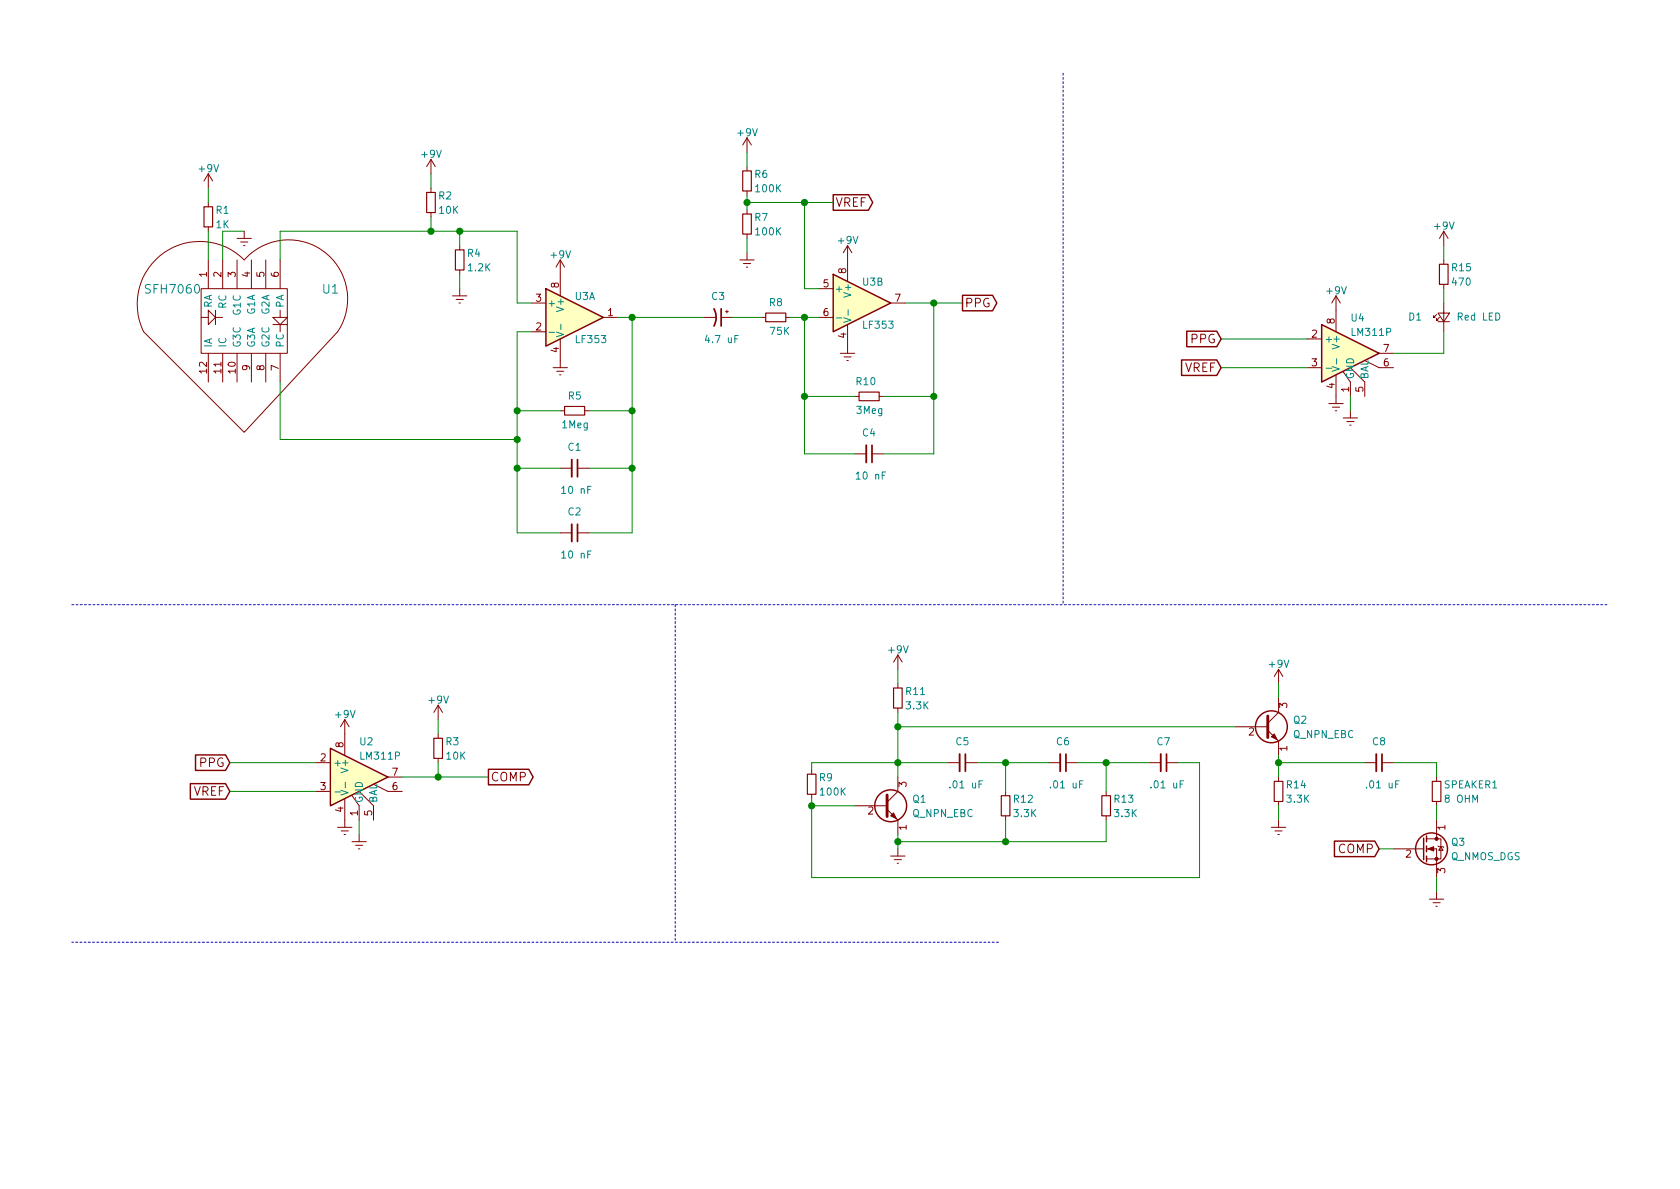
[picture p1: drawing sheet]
<svg xmlns="http://www.w3.org/2000/svg" width="297mm" height="210mm" viewBox="0 0 297 210" stroke-linecap="round" stroke-linejoin="round" font-family="sans-serif">
<g fill="#ffffc2" stroke="#ffffc2" stroke-width=".18">
<path d="M147.3 48.5l10.2 5.1-10.2 5.1z"/>
<path d="M96.5 51l10.2 5.1-10.2 5.1z"/>
<path d="M233.7 57.4l10.1 5.1-10.1 5.1z"/>
<path d="M58.4 132.3l10.2 5.1-10.2 5.1z"/>
</g>
<g fill="none" stroke="#840000" stroke-width=".25">
<path d="M147.3 34.4h6.2l.8 1.4-.8 1.4h-6.2zM96.5 51l10.2 5.1-10.2 5.1zM147.3 48.5l10.2 5.1-10.2 5.1zM170.2 52.2h5.3l.8 1.4-.8 1.4h-5.3zM209.8 58.6h5.3l.8 1.3-.8 1.4h-5.3zM233.7 57.4l10.1 5.1-10.1 5.1zM208.9 63.6h6.2l.8 1.4-.8 1.4h-6.2zM33.7 138.6h6.2l.7 1.3-.7 1.4h-6.2zM34.6 133.5h5.3l.7 1.4-.7 1.3h-5.3zM58.4 132.3l10.2 5.1-10.2 5.1zM86.4 136h7.1l.8 1.4-.8 1.4h-7.1zM235.9 148.7h7.2l.7 1.4-.7 1.4h-7.2z"/>
<path d="M251.7 148.2v3.8M252.2 147.8v1M252.2 149.6v1M252.2 151.4v1"/>
<circle cx="224.8" cy="128.5" r="2.82"/>
<circle cx="157.5" cy="142.5" r="2.82"/>
<circle cx="253.1" cy="150.1" r="2.82"/>
</g>
<g fill="none" stroke="#840000" stroke-width=".18">
<path d="M36.8 30.7v2.6M36.8 35.8v.8M36.8 30.7l-.7 1.3M36.8 30.7l.8 1.3M76.2 28.2v2.5M76.2 33.3v.7M76.2 37.6v.7M76.2 28.2l-.8 1.3M76.2 28.2l.8 1.3M132.1 24.4v2.5M132.1 29.5v.7M132.1 33.8v.7"/>
<path d="M132.1 37.1v.7M132.1 24.4l-.8 1.2M132.1 24.4l.7 1.2M27.5 45.9a11 11 0 0 1 15.7 .1 10.4 10.4 0 0 1 14.2-1.4 10.4 10.4 0 0 1 2.3 14.1l-16.5 17.7-17.8-17.7a11.1 11.1 0 0 1 2.1-12.8zM35.6 51h15.2v11.5h-15.2zM35.6 56.1h1.2M36.8 54.9l1.3 1.2-1.3 1.3zM36.8 40.1v.8M36.8 46v5M38.1 56.1h1.3M38.1 54.9v2.5M39.4 46v5"/>
<path d="M41.9 46v5M41.9 42.2h2.5M42.5 42.8h1.3M43.1 43.4h.2M43.2 40.9v1.3M44.4 46v5M47 46v5M48.3 56.1h2.5l-1.3 1.3zM48.3 57.4h2.5M49.5 46v5M49.5 54.9v1.2M49.5 57.4v1.3"/>
<path d="M80 52.3h2.5M80.6 53h1.3M81.2 53.6h.2M81.3 43.4v.8M81.3 47.7v.8M81.3 51v1.3M94 53.6h2.5M94 58.7h2.5M99.1 46v6.3M99.1 59.9v5.1M99.1 46l-.8 1.2M99.1 46l.7 1.2"/>
<path d="M106.7 56.1h2.5M124.5 56.1h2M127.5 56.1h2M128.3 55.1h.5M128.5 54.9v.5M130.8 46h2.5M131.4 46.6h1.3M132 47.2h.2M132.1 41.4v.8M132.1 44.7v1.3M134.6 56.1h.8M138.9 56.1h.8"/>
<path d="M144.8 51h2.5M144.8 56.1h2.5M149.9 43.4v6.4M149.9 57.4v5.1M149.9 43.4l-.8 1.3M149.9 43.4l.7 1.3M157.5 53.6h2.5M231.1 59.9h2.6M236.2 52.3v6.4M236.2 52.3l-.7 1.3M236.2 52.3l.8 1.3M254 55.6l-.5 .5v-.2v.2h.2"/>
<path d="M254.3 55.4h2l-1 1.5zM254.3 56.9h2M254.5 56.1l-.5 .5v-.2v.2h.3M255.3 40.9v2.5M255.3 46v.7M255.3 50.3v.7M255.3 53.6v5.1M255.3 40.9l-.8 1.3M255.3 40.9l.7 1.3M36.8 62.5v5.1M39.4 62.5v5.1M41.9 62.5v5.1"/>
<path d="M44.4 62.5v5.1M47 62.5v5.1M49.5 62.5v5.1M97.8 65h2.5M98.4 65.7h1.3M98.9 66.3h.3M99.1 72.6h.7M103.4 72.6h.7M148.6 62.5h2.5M149.2 63.1h1.3M149.7 63.7h.3M151.1 70.1h.8"/>
<path d="M155.4 70.1h.8M231.1 65h2.6M234.9 71.4h2.6M235.6 72h1.3M236.1 72.6h.2M236.2 66.3v5.1M237.5 73.9h2.5M238.1 74.5h1.3M238.6 75.2h.3M238.8 65l2.5 2.6v2.5M238.8 67.6v2.5M238.8 72.6v1.3"/>
<path d="M241.3 63.7l2.5 1.3h2.6M243.8 62.5h2.6M99.1 82.8h2M99.1 94.2h2M102.1 82.8h2M102.1 94.2h2M151.1 80.3h2.1M154.2 80.3h2M158.7 115.8v2.6M158.7 115.8l-.7 1.3M158.7 115.8l.8 1.3M226.1 118.4v2.5"/>
<path d="M226.1 118.4l-.8 1.2M226.1 118.4l.7 1.2M55.9 134.9h2.5M55.9 139.9h2.5M61 127.2v6.4M61 127.2l-.8 1.3M61 127.2l.7 1.3M63.5 139.9l2.5 2.6v2.5M66 138.7l2.6 1.2h2.5M68.6 137.4h2.5M77.5 124.7v2.5M77.5 129.8v.8"/>
<path d="M77.5 134.1v.8M77.5 124.7l-.8 1.3M77.5 124.7l.7 1.3M143.5 136.1v.8M158.7 137.4v2.5l-1.9 2M158.7 120.9v.8M158.7 125.2v.8M167.6 134.9h2.1M170.7 134.9h2M177.8 139.9v.8M185.4 134.9h2.1M188.5 134.9h2"/>
<path d="M195.6 139.9v.8M203.2 134.9h2M206.2 134.9h2.1M218.4 128.5h5.8M224.2 129.2l1.9 1.9v2.5M226.1 123.4v2.6l-1.9 1.9M226.1 137.4v.8M241.3 134.9h2M244.3 134.9h2.1M254 137.4v.8M59.7 146.3h2.5M60.3 146.9h1.3"/>
<path d="M60.8 147.6h.3M61 141.2v5.1M62.2 148.8h2.6M62.9 149.5h1.2M63.4 150.1h.2M63.5 142.5v2.5M63.5 147.6v1.2M143.5 140.5v.7M151.1 142.5h5.7M156.8 143.1l1.9 1.9v2.6M157.5 151.4h2.5M158.1 152h1.3"/>
<path d="M158.6 152.6h.3M158.7 150.1v1.3M177.8 144.3v.7M195.6 144.3v.7M224.8 146.3h2.5M225.4 146.9h1.3M225.9 147.6h.3M226.1 141.7v.8M226.1 145v1.3M246.4 150.1h5.3M252.2 150.1h1.8v5.1M252.2 148.3h1.8"/>
<path d="M252.7 159h2.6M253.4 159.6h1.2M254 148.3h.8v3.6h-2.6M254 141.7v.8M254 145v3.3M254 157.7v1.3M254.3 149.6l.1 .1h.7l.2 .2M254.8 149.7l.3 .7h-.7zM253.9 160.3h.2"/>
</g>
<path d="M97.1 58.8h.9M98.4 58.7l1.2 .5-1.2 .4M99.2 57.3v1M147.9 56.2h.9M149.2 56.2l1.2 .4-1.2 .4M150 54.8v.9M234.5 65.1h1M235.5 64.8l1.3 .4-1.3 .5M236.3 63.4v1M60.3 139.7l1.2 .5-1.2 .4M61.1 138.3v1M59.2 140h1" fill="none" stroke="#008484" stroke-width=".18"/>
<g fill="none" stroke="#840000" stroke-width=".2">
<path d="M36.1 36.6h1.5v3.5h-1.5zM75.4 34h1.6v3.6h-1.6zM131.3 30.2h1.5v3.6h-1.5zM131.3 37.8h1.5v3.6h-1.5zM80.5 44.2h1.5v3.5h-1.5zM135.4 55.4h3.5v1.5h-3.5zM254.5 46.7h1.5v3.6h-1.5zM99.8 71.9h3.6v1.5h-3.6zM151.9 69.3h3.5v1.6h-3.5zM76.7 130.6h1.5v3.5h-1.5zM142.7 136.9h1.6v3.6h-1.6zM158 121.7h1.5v3.5h-1.5z"/>
<path d="M225.3 138.2h1.5v3.5h-1.5zM253.2 138.2h1.6v3.5h-1.6zM177 140.7h1.6v3.6h-1.6zM194.8 140.7h1.5v3.6h-1.5z"/>
</g>
<path d="M153.2 78.7v3.1M101.1 81.3v3M101.1 92.7v3.1M169.7 133.3v3.1M187.5 133.3v3.1M205.2 133.3v3.1M243.3 133.3v3.1" fill="none" stroke="#840000" stroke-width=".33"/>
<path d="M126.2 54.6a3.2 3.2 0 0 1 0 3.1M127.5 54.6v3.1M154.2 78.7v3.1M102.1 81.3v3M102.1 92.7v3.1M170.7 133.3v3.1M188.5 133.3v3.1M206.2 133.3v3.1M244.3 133.3v3.1" fill="none" stroke="#840000" stroke-width=".3"/>
<path d="M224.2 126.6v3.8M156.8 140.6v3.8" fill="none" stroke="#840000" stroke-width=".51"/>
<g fill="#840000" stroke="#840000" stroke-width=".18">
<path d="M157.5 144.3l.5-.5 .5 1z"/>
<path d="M225.3 129.8l.5 1-1-.5z"/>
<path d="M252.5 150.1l1-.4v.8z"/>
<circle cx="254" cy="151.9" r=".28"/>
<circle cx="254" cy="148.3" r=".28"/>
</g>
<g fill="none" stroke="#008400" stroke-width=".18">
<path d="M36.8 33.3v2.5M76.2 30.7v2.6M76.2 38.3v2.6M132.1 26.9v2.6M132.1 34.5v2.6M132.1 35.8h15.2M142.2 35.8v15.2h2.6M36.8 40.9v5.1M43.2 40.9h-3.8v5.1M49.5 46v-5.1h41.9v12.7h2.6M81.3 40.9v2.5M81.3 48.5v2.5"/>
<path d="M94 58.7h-2.6v35.5h7.7M109.2 56.1h15.3M111.8 56.1v38.1h-7.7M129.5 56.1h5.1M132.1 42.2v2.5M139.7 56.1h5.1M142.2 56.1v24.2h8.9M160 53.6h10.2M165.1 53.6v26.7h-8.9M215.9 59.9h15.2M255.3 58.7v3.8h-8.9M255.3 43.4v2.6"/>
<path d="M255.3 51v2.6M49.5 67.6v10.1h41.9M91.4 72.6h7.7M104.1 72.6h7.7M142.2 70.1h8.9M156.2 70.1h8.9M215.9 65h15.2M238.8 70.1v2.5M91.4 82.8h7.7M104.1 82.8h7.7M158.7 118.4v2.5M40.6 134.9h15.3"/>
<path d="M40.6 139.9h15.3M71.1 137.4h15.3M77.5 127.2v2.6M77.5 134.9v2.5M158.7 126v11.4M158.7 128.5h59.7M167.6 134.9h-24.1v1.2M172.7 134.9h12.7M177.8 134.9v5M190.5 134.9h12.7M195.6 134.9v5M208.3 134.9h3.8v20.3h-68.6v-14"/>
<path d="M226.1 134.9h15.2M226.1 120.9v2.5M226.1 133.6v3.8M246.4 134.9h7.6v2.5M63.5 145v2.6M143.5 142.5h7.6M158.7 147.6v2.5M177.8 145v3.8M195.6 145v3.8h-36.9M226.1 142.5v2.5M243.8 150.1h2.6M254 142.5v2.5"/>
<path d="M254 155.2v2.5"/>
</g>
<g fill="#008400" stroke="#008400" stroke-width=".25">
<circle cx="76.2" cy="40.9" r=".51"/>
<circle cx="91.4" cy="72.6" r=".51"/>
<circle cx="111.8" cy="72.6" r=".51"/>
<circle cx="91.4" cy="82.8" r=".51"/>
<circle cx="111.8" cy="82.8" r=".51"/>
<circle cx="111.8" cy="56.1" r=".51"/>
<circle cx="91.4" cy="77.7" r=".51"/>
<circle cx="81.3" cy="40.9" r=".51"/>
<circle cx="132.1" cy="35.8" r=".51"/>
<circle cx="142.2" cy="56.1" r=".51"/>
<circle cx="142.2" cy="70.1" r=".51"/>
<circle cx="165.1" cy="70.1" r=".51"/>
<circle cx="142.2" cy="35.8" r=".51"/>
<circle cx="165.1" cy="53.6" r=".51"/>
<circle cx="77.5" cy="137.4" r=".51"/>
<circle cx="158.8" cy="134.9" r=".51"/>
<circle cx="158.8" cy="148.8" r=".51"/>
<circle cx="177.8" cy="134.9" r=".51"/>
<circle cx="177.8" cy="148.8" r=".51"/>
<circle cx="195.6" cy="134.9" r=".51"/>
<circle cx="143.5" cy="142.5" r=".51"/>
<circle cx="158.8" cy="128.5" r=".51"/>
<circle cx="226.1" cy="134.9" r=".51"/>
</g>
<path d="M188 12.9v94M12.7 106.9h271.8M119.4 106.9v59.7M176.5 166.6h-163.8" fill="none" stroke="#0000c2" stroke-width=".18" stroke-dasharray=".3 .4"/>
<g font-size="2.1" fill="#840000">
<text x="147.7" y="36.6">VREF</text>
<text x="170.6" y="54.4">PPG</text>
<text x="209.3" y="65.8">VREF</text>
<text x="210.5" y="60.7">PPG</text>
<text x="35.3" y="135.6">PPG</text>
<text x="34.1" y="140.7">VREF</text>
<text x="86.8" y="138.2">COMP</text>
<text x="236.6" y="150.9">COMP</text>
</g>
<g font-size="2.1" fill="#008484">
<text x="26" y="51.9">SFH7060</text>
<text x="57.1" y="51.9">U1</text>
</g>
<g font-size="1.8" fill="#008484">
<text x="74.6" y="27.9">+9V</text>
<text x="130.5" y="24.1">+9V</text>
<text x="35.2" y="30.4">+9V</text>
<text x="77.6" y="35.2">R2</text>
<text x="133.5" y="31.4">R6</text>
<text x="133.7" y="34">100K</text>
<text x="38.2" y="37.8">R1</text>
<text x="38.2" y="40.3">1K</text>
<text x="77.7" y="37.8">10K</text>
<text x="133.5" y="39.1">R7</text>
<text x="133.7" y="41.6">100K</text>
<text x="253.7" y="40.6">+9V</text>
<text x="82.7" y="45.4">R4</text>
<text x="82.9" y="47.9">1.2K</text>
<text x="97.5" y="45.7">+9V</text>
<text x="148.3" y="43.1">+9V</text>
<text x="256.8" y="47.9">R15</text>
<text x="101.7" y="53">U3A</text>
<text x="125.9" y="53">C3</text>
<text x="147.6" y="51.7">+</text>
<text x="150.5" y="52.2" transform="rotate(-90 150.5 52.2)">V+</text>
<text x="152.6" y="50.5">U3B</text>
<text x="234.6" y="52">+9V</text>
<text x="256.9" y="50.5">470</text>
<text x="37.5" y="54.6" transform="rotate(-90 37.5 54.6)">RA</text>
<text x="40" y="54.6" transform="rotate(-90 40 54.6)">RC</text>
<text x="42.5" y="55.7" transform="rotate(-90 42.5 55.7)">G1C</text>
<text x="45.1" y="55.7" transform="rotate(-90 45.1 55.7)">G1A</text>
<text x="47.6" y="55.7" transform="rotate(-90 47.6 55.7)">G2A</text>
<text x="50.2" y="54.5" transform="rotate(-90 50.2 54.5)">PA</text>
<text x="96.8" y="54.2">+</text>
<text x="99.7" y="54.8" transform="rotate(-90 99.7 54.8)">V+</text>
<text x="136.1" y="54.1">R8</text>
<text x="136.2" y="59.2">75K</text>
<text x="152.7" y="58.1">LF353</text>
<text x="238.9" y="56.8">U4</text>
<text x="239.1" y="59.4">LM311P</text>
<text x="249.1" y="56.7">D1</text>
<text x="257.8" y="56.7">Red LED</text>
<text x="37.5" y="61.5" transform="rotate(-90 37.5 61.5)">IA</text>
<text x="40" y="61.5" transform="rotate(-90 40 61.5)">IC</text>
<text x="42.5" y="61.5" transform="rotate(-90 42.5 61.5)">G3C</text>
<text x="45.1" y="61.5" transform="rotate(-90 45.1 61.5)">G3A</text>
<text x="47.6" y="61.5" transform="rotate(-90 47.6 61.5)">G2C</text>
<text x="50.2" y="61.5" transform="rotate(-90 50.2 61.5)">PC</text>
<text x="101.9" y="60.6">LF353</text>
<text x="125" y="60.6">4.7 uF</text>
<text x="234.2" y="60.6">+</text>
<text x="236.9" y="61.4" transform="rotate(-90 236.9 61.4)">V+</text>
<text x="100.5" y="70.6">R5</text>
<text x="151.5" y="68.1">R10</text>
<text x="239.4" y="67.1" transform="rotate(-90 239.4 67.1)">GND</text>
<text x="241.9" y="67.1" transform="rotate(-90 241.9 67.1)">BAL</text>
<text x="99.4" y="75.7">1Meg</text>
<text x="151.5" y="73.2">3Meg</text>
<text x="152.5" y="77.2">C4</text>
<text x="100.5" y="79.7">C1</text>
<text x="99.6" y="87.3">10 nF</text>
<text x="151.6" y="84.8">10 nF</text>
<text x="100.5" y="91.1">C2</text>
<text x="99.6" y="98.7">10 nF</text>
<text x="157.1" y="115.5">+9V</text>
<text x="224.5" y="118.1">+9V</text>
<text x="75.9" y="124.4">+9V</text>
<text x="160.2" y="122.9">R11</text>
<text x="160.3" y="125.4">3.3K</text>
<text x="59.4" y="126.9">+9V</text>
<text x="63.7" y="131.8">U2</text>
<text x="78.9" y="131.8">R3</text>
<text x="169" y="131.8">C5</text>
<text x="186.8" y="131.8">C6</text>
<text x="204.6" y="131.8">C7</text>
<text x="228.6" y="130.5">Q_NPN_EBC</text>
<text x="228.7" y="128">Q2</text>
<text x="242.7" y="131.8">C8</text>
<text x="58.9" y="135.5">+</text>
<text x="61.6" y="136.3" transform="rotate(-90 61.6 136.3)">V+</text>
<text x="63.9" y="134.3">LM311P</text>
<text x="79" y="134.3">10K</text>
<text x="64.1" y="142" transform="rotate(-90 64.1 142)">GND</text>
<text x="66.7" y="142" transform="rotate(-90 66.7 142)">BAL</text>
<text x="144.9" y="138.1">R9</text>
<text x="145.1" y="140.7">100K</text>
<text x="161.4" y="141.9">Q1</text>
<text x="168.2" y="139.4">.01 uF</text>
<text x="179.3" y="141.9">R12</text>
<text x="186" y="139.4">.01 uF</text>
<text x="197.1" y="141.9">R13</text>
<text x="203.8" y="139.4">.01 uF</text>
<text x="227.6" y="139.4">R14</text>
<text x="227.6" y="141.9">3.3K</text>
<text x="241.9" y="139.4">.01 uF</text>
<text x="255.3" y="139.4">SPEAKER1</text>
<text x="255.6" y="141.9">8 OHM</text>
<text x="161.3" y="144.5">Q_NPN_EBC</text>
<text x="179.4" y="144.5">3.3K</text>
<text x="197.2" y="144.5">3.3K</text>
<text x="256.6" y="149.5">Q3</text>
<text x="256.5" y="152.1">Q_NMOS_DGS</text>
</g>
<g font-size="1.8" fill="#840000">
<text x="36.6" y="49" transform="rotate(-90 36.6 49)">1</text>
<text x="39.1" y="49" transform="rotate(-90 39.1 49)">2</text>
<text x="41.7" y="49" transform="rotate(-90 41.7 49)">3</text>
<text x="44.2" y="49" transform="rotate(-90 44.2 49)">4</text>
<text x="46.7" y="49" transform="rotate(-90 46.7 49)">5</text>
<text x="49.3" y="49" transform="rotate(-90 49.3 49)">6</text>
<text x="94.8" y="53.3">3</text>
<text x="98.8" y="50.9" transform="rotate(-90 98.8 50.9)">8</text>
<text x="145.6" y="50.8">5</text>
<text x="149.6" y="48.4" transform="rotate(-90 149.6 48.4)">8</text>
<text x="158.3" y="53.3">7</text>
<text x="94.8" y="58.4">2</text>
<text x="107.5" y="55.9">1</text>
<text x="145.6" y="55.9">6</text>
<text x="149.6" y="59.8" transform="rotate(-90 149.6 59.8)">4</text>
<text x="231.9" y="59.7">2</text>
<text x="236" y="57.2" transform="rotate(-90 236 57.2)">8</text>
<text x="36.6" y="66" transform="rotate(-90 36.6 66)">12</text>
<text x="39.1" y="66" transform="rotate(-90 39.1 66)">11</text>
<text x="41.7" y="66" transform="rotate(-90 41.7 66)">10</text>
<text x="44.2" y="65.5" transform="rotate(-90 44.2 65.5)">9</text>
<text x="46.7" y="65.5" transform="rotate(-90 46.7 65.5)">8</text>
<text x="49.3" y="65.5" transform="rotate(-90 49.3 65.5)">7</text>
<text x="98.8" y="62.3" transform="rotate(-90 98.8 62.3)">4</text>
<text x="231.9" y="64.8">3</text>
<text x="244.6" y="64.8">6</text>
<text x="244.6" y="62.2">7</text>
<text x="236" y="68.7" transform="rotate(-90 236 68.7)">4</text>
<text x="238.5" y="69.3" transform="rotate(-90 238.5 69.3)">1</text>
<text x="241" y="69.3" transform="rotate(-90 241 69.3)">5</text>
<text x="227.6" y="125.2" transform="rotate(-90 227.6 125.2)">3</text>
<text x="220.8" y="130">2</text>
<text x="56.7" y="134.6">2</text>
<text x="60.7" y="132.2" transform="rotate(-90 60.7 132.2)">8</text>
<text x="69.4" y="137.2">7</text>
<text x="227.6" y="132.8" transform="rotate(-90 227.6 132.8)">1</text>
<text x="56.7" y="139.7">3</text>
<text x="60.7" y="143.6" transform="rotate(-90 60.7 143.6)">4</text>
<text x="69.4" y="139.7">6</text>
<text x="160.3" y="139.2" transform="rotate(-90 160.3 139.2)">3</text>
<text x="63.2" y="144.2" transform="rotate(-90 63.2 144.2)">1</text>
<text x="65.8" y="144.2" transform="rotate(-90 65.8 144.2)">5</text>
<text x="153.5" y="144">2</text>
<text x="160.3" y="146.8" transform="rotate(-90 160.3 146.8)">1</text>
<text x="255.5" y="146.8" transform="rotate(-90 255.5 146.8)">1</text>
<text x="248.6" y="151.6">2</text>
<text x="255.5" y="154.4" transform="rotate(-90 255.5 154.4)">3</text>
</g>
</svg>
